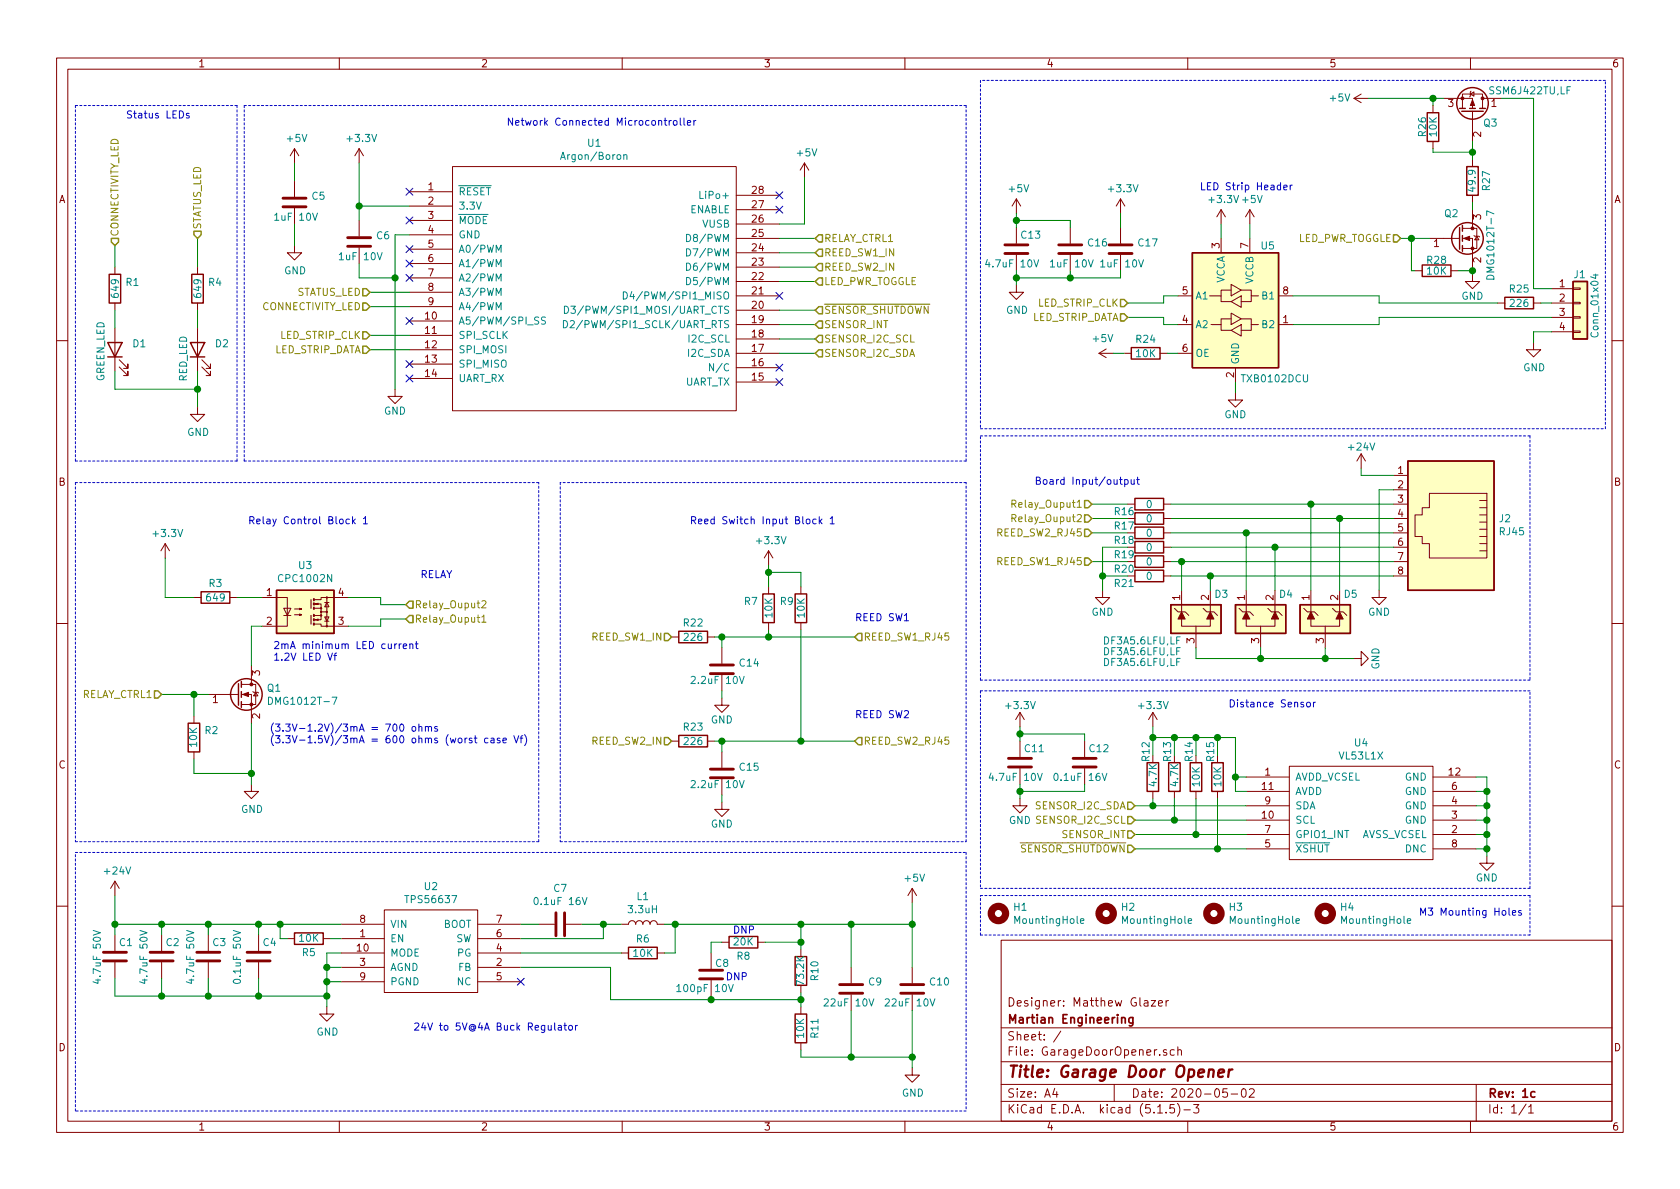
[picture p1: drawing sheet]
<svg xmlns="http://www.w3.org/2000/svg" width="297mm" height="210mm" viewBox="0 0 297 210" stroke-linecap="round" stroke-linejoin="round" font-family="sans-serif">
<g fill="none" stroke="#840000" stroke-width=".18">
<path d="M10 10.3h277v189.9h-277zM12 12.2h273v186.1h-273zM60 10.3v1.9M110 10.3v1.9M160 10.3v1.9M210 10.3v1.9M239.4 17.4h2.5M239.4 17.4l1.3 .8M240.7 16.6l-1.3 .8M253.4 18.7v1.2M255.3 17.4h5v1.8M258.6 19.2v-2.6h3.5v2.6"/>
<path d="M260 16.6l.6-.3v.7zM260 10.3v1.9M260.1 16.1l-.1 .2v.7l-.2 .1M260.3 19.7v5.3M262.1 17.4h3.3M52.1 26.3v2.5M52.1 32v2.8M52.1 36.8v2.8M52.1 26.3l-.8 1.3M52.1 26.3l.7 1.3M63.5 26.3l-.8 1.3M63.5 26.3v2.5"/>
<path d="M63.5 39v2.8M63.5 26.3l.8 1.3M72.4 33.9h7.6M72.4 36.4h7.6M72.4 39h7.6M80 29.5h50.2v43.1h-50.2zM130.2 39.6h7.6M130.2 37.1h7.6M130.2 34.5h7.6M142.2 28.8l-.7 1.3M142.2 28.8v2.6M142.2 28.8l.8 1.3"/>
<path d="M179.7 35.2v2.5M179.7 35.2l-.8 1.2M179.7 35.2l.8 1.2M198.1 35.2v2.5M198.1 35.2l-.7 1.2M198.1 35.2l.8 1.2M215.9 37.1v2.5M215.9 37.1l-.8 1.2M215.9 37.1l.8 1.2M221 37.1v2.5M221 37.1l-.8 1.2M221 37.1l.7 1.2"/>
<path d="M253.4 25v1.3M260.3 28.2v1.3M260.3 34.5v1.3M260.3 37.1v3.3M20.3 47.2v1.3M20.3 53.6v1.3M20.3 58v7.7M34.9 47.2v1.3M34.9 53.6v1.3M34.9 58v7.7M52.1 43.4v1.3h1.2l-1.2 1.3-1.3-1.3h1.3M63.5 43.8v2.8"/>
<path d="M72.4 56.8h7.6M72.4 59.3h7.6M72.4 41.5h7.6M72.4 44.1h7.6M72.4 46.6h7.6M72.4 49.1h7.6M72.4 51.7h7.6M72.4 54.2h7.6M130.2 57.4h7.6M130.2 52.3h7.6M130.2 42.2h7.6M130.2 59.9h7.6"/>
<path d="M130.2 54.9h7.6M130.2 49.8h7.6M130.2 47.2h7.6M130.2 44.7h7.6M179.7 50.4v1.3h1.3l-1.3 1.3-1.3-1.3h1.3M179.7 40.3v2.7M179.7 45.1v2.8M189.2 40.3v2.7M189.2 45.1v2.8M198.1 40.3v2.7M198.1 45.1v2.8M208.3 57.4h2.5"/>
<path d="M208.3 52.3h2.5M213.9 52.3h2v1h1.8M214.1 57.4h1.8v1h1.8M215.9 42.2v2.5M217.7 56.4h-1.8v1M217.7 51.3h-1.8v1M217.7 55.4l1.8 1-1.8 1zM217.7 50.3l1.8 1-1.8 1zM217.7 58.4l1.8-1v2zM217.7 53.3l1.8-1v2.1zM219.5 56.4h1.7v1h1.3M219.5 51.3h1.7v1h1.3"/>
<path d="M221 42.2v2.5M221.2 57.4v1h-1.7M221.2 52.3v1h-1.7M226.1 57.4h2.5M226.1 52.3h2.5M250.2 47.9h1.3M252.7 42.2h5.4M256.5 47.9h1.3M258.6 42.2h1.7v5M258.6 40.4h2.5v3.5h-2.5M260.3 48.5v1.3h1.3l-1.3 1.2-1.2-1.2h1.2M260.6 41.7l.1 .1h.8l.1 .1"/>
<path d="M261.1 41.8l.4 .6h-.8zM264.8 53.6h1.3M271.1 53.6h1.3M274.3 53.6h3.8M274.3 51h3.8M274.3 56.1h3.8M274.3 58.7h3.8M278.1 58.5h1.3v.3h-1.3zM278.1 56h1.3v.3h-1.3zM278.1 53.5h1.3v.2h-1.3zM278.1 50.9h1.3v.3h-1.3zM10 60.2h2"/>
<path d="M21.1 64.9l1.5 1.5v-.7v.7h-.8M21.1 63.6l1.5 1.5v-.7v.7h-.8M34.9 72v1.3h1.3l-1.3 1.2-1.2-1.2h1.2M35.7 64.9l1.5 1.5v-.7v.7h-.8M35.7 63.6l1.5 1.5v-.7v.7h-.8M69.8 68.8v1.3h1.3l-1.3 1.3-1.2-1.3h1.2M72.4 61.8h7.6M72.4 64.4h7.6M72.4 66.9h7.6M130.2 62.5h7.6M130.2 67.6h7.6M130.2 65h7.6"/>
<path d="M194.3 62.5h2.5M194.3 62.5l1.3 .7M195.6 61.7l-1.3 .8M198.8 62.5h1.2M205.1 62.5h1.3M208.3 62.5h2.5M218.4 69.5v1.2h1.3l-1.3 1.3-1.2-1.3h1.2M218.4 65v2.6M271.1 60.6v1.2h1.3l-1.3 1.3-1.2-1.3h1.2M285 60.2h2M29.2 96.1l-.8 1.3M29.2 96.1v2.6"/>
<path d="M29.2 96.1l.8 1.3M135.9 97.4v2.5M135.9 97.4l-.8 1.3M135.9 97.4l.8 1.3M199.4 89.1h1.3M205.7 89.1h1.3M205.7 91.7h1.3M205.7 94.2h1.3M205.7 96.8h1.3M205.7 99.3h1.3M240.7 80.3l-.8 1.2M240.7 80.3v2.5"/>
<path d="M240.7 80.3l.7 1.2M246.4 89.1h2.5M246.4 91.7h2.5M246.4 94.2h2.5M246.4 96.8h2.5M246.4 99.3h2.5M246.4 84.1h2.5M246.4 86.6h2.5M252.7 87.2h10.2v11.5h-10.2v-2.6h-1.2v-1.2h-1.3v-3.8h1.3v-1.3h1.2zM261.6 88.5h1.3M261.6 89.8h1.3M261.6 91.1h1.3"/>
<path d="M261.6 92.3h1.3M261.6 93.6h1.3M261.6 94.9h1.3M261.6 96.1h1.3M261.6 97.4h1.3M10 110.3h2M34.3 105.7h1.3M40.6 105.7h1.3M44.4 117.7v3.3M46.4 105.7h4.4v5h-4.4M50.2 107.6h1.2l-.6 1.2zM50.2 108.8h1.2"/>
<path d="M52.1 108.7h1.2l-.3 .1v-.2l.3 .1M52.1 107.7h1.2l-.3 .1v-.2l.3 .1M55.6 106.8h1.2v.8M55.6 110.4h1.2v.3h4.8M55.6 107.6h1.2v1.2h-1.2M55.8 109.6l.5-.1v.2zM55.8 106.8l.5-.1v.2zM56.8 108.8v.8h-1.2M56.8 108.2h1M57.4 109.1h.8l-.4 .7zM57.4 109.8h.8M57.4 106.5h.8"/>
<path d="M57.8 106.5l.4 .8h-.8zM57.8 105.7v5M61.6 105.7h-4.8v.3h-1.2M118.7 112.6h1.3M125.1 112.6h1.3M127.6 114.5v2.8M127.6 119.4v2.8M135.9 103.8v1.2M135.9 110.1v1.3M141.6 103.8v1.2M141.6 110.1v1.3M194.9 104.4v1.3h1.3l-1.3 1.2-1.2-1.2h1.2"/>
<path d="M205.7 101.8h1.3M207.6 107.6l.7 .6h1.2l.7 .6M208.9 109.5v1.2h5.1v-1.2M208.9 104.4v3.8M211.5 110.7v3.8M212.7 107.6l.7 .6h1.2l.7 .6M214 104.4v3.8M219.1 107.6l.6 .6h1.3l.6 .6M220.3 109.5v1.2h5.1v-1.2M220.3 104.4v3.8M222.9 110.7v3.8M224.2 107.6l.6 .6h1.3l.6 .6"/>
<path d="M225.4 104.4v3.8M230.5 107.6l.6 .6h1.3l.6 .6M231.8 109.5v1.2h5.1v-1.2M231.8 104.4v3.8M234.3 110.7v3.8M235.6 107.6l.6 .6h1.3l.6 .6M236.9 104.4v3.8M239.4 116.5h1.3v-1.3l1.2 1.3-1.2 1.2v-1.2M243.8 104.4v1.3h1.3l-1.3 1.2-1.2-1.2h1.2M246.4 101.8h2.5M285 110.3h2M34.3 126.6v1.3"/>
<path d="M34.3 133v1.2M36.8 122.8h5.4M42.7 122.8h1.7v5.1M42.7 121h2.5v3.6h-2.5M44.4 138.7v1.2h1.3l-1.3 1.3-1.2-1.3h1.2M44.7 122.3l.1 .1h.8l.1 .1M45.2 122.4l.4 .7h-.8zM118.7 131.1h1.3M125.1 131.1h1.3M127.6 123.4v1.3h1.3l-1.3 1.3-1.2-1.3h1.2M127.6 133v2.8M127.6 137.8v2.8"/>
<path d="M180.3 126v2.5M180.3 131.1v2.8M180.3 135.9v2.8M180.3 126l-.7 1.2M180.3 126l.8 1.2M191.8 131.1v2.8M191.8 135.9v2.8M203.8 126l-.7 1.2M203.8 126v2.5M203.8 139.9v1.3M203.8 126l.8 1.2M207.6 139.9v1.3"/>
<path d="M211.5 139.9v1.3M215.3 139.9v1.3M220.3 137.4h7.7M220.3 139.9h7.7M228 135.5h25.4v16.5h-25.4zM253.4 137.4h7.6M253.4 139.9h7.6M20.3 155.8l-.7 1.3M20.3 155.8v2.6M20.3 155.8l.8 1.3M127.6 141.9v1.2h1.3l-1.3 1.3-1.2-1.3h1.2M161.3 157.1l-.8 1.3"/>
<path d="M161.3 157.1v2.5M161.3 157.1l.8 1.3M180.3 141.2v1.3h1.3l-1.3 1.3-1.2-1.3h1.2M220.3 145h7.7M220.3 147.6h7.7M220.3 142.5h7.7M220.3 150.1h7.7M253.4 145h7.6M253.4 147.6h7.6M253.4 142.5h7.6M253.4 150.1h7.6M262.9 151.4v1.2h1.3l-1.3 1.3-1.3-1.3h1.3"/>
<path d="M10 160.2h2M20.3 165.3v2.8M20.3 170.2v2.8M28.6 165.3v2.8M28.6 170.2v2.8M36.8 165.3v2.8M36.8 170.2v2.8M45.7 165.3v2.8M45.7 170.2v2.8M50.8 166h1.3M57.1 166h1.3M57.8 178v1.3h1.3l-1.3 1.3-1.3-1.3h1.3"/>
<path d="M60.3 163.4h7.6M60.3 166h7.6M60.3 168.5h7.6M60.3 171.1h7.6M60.3 173.6h7.6M67.9 160.9h16.6v14.6h-16.6zM84.5 163.4h7.6M84.5 166h7.6M84.5 168.5h7.6M84.5 171.1h7.6M84.5 173.6h7.6M95.2 163.4h2.8"/>
<path d="M100.1 163.4h2.8M109.9 163.4h1.2a.63 .63 0 0 1 .7-.6 .63 .63 0 0 1 .6 .6 .63 .63 0 0 1 .6-.6 .63 .63 0 0 1 .7 .6 .63 .63 0 0 1 .6-.6 .63 .63 0 0 1 .6 .6 .63 .63 0 0 1 .7-.6 .63 .63 0 0 1 .6 .6h1.3M109.9 168.5h1.2M116.2 168.5h1.3M125.7 168.5v2.8M125.7 173.3v2.8M127.6 166.6h1.3M134 166.6h1.3M141.6 167.9v1.3M141.6 174.2v1.3M141.6 178v1.3M150.5 171.1v2.8"/>
<path d="M150.5 175.9v2.8M161.3 171.1v2.8M161.3 175.9v2.8M177 166.3h108v32h-108zM202.3 177h.6l.1 .9M203 177.3l-.5 .1a.29 .29 0 0 0-.3 .2 .29 .29 0 0 0 .3 .3l.5-.1M203.6 176.9h.7l-.7 1h.7M204.8 177.4l.7-.1v-.3l-.4-.1-.3 .2 .1 .7h.6M206.2 176.9v1M206.6 176.9l-.4 .3M285 160.2h2M60 198.3v1.9"/>
<path d="M110 198.3v1.9M141.6 184.4v1.3M160 198.3v1.9M161.3 188.8v1.3h1.3l-1.3 1.3-1.3-1.3h1.3M177 194.8h108M177 191.8h108M177 187.8h108M177 181.8h108M186.5 192.5l-.4 1h1M186.8 193v1M187.6 182.3l-1.3 2M197 191.8v3"/>
<path d="M204.7 196.8h.8M206.2 196.7v.1M206.2 185.7l-.3-.1-.2 .2 .1 .2 .4 .2v.3h-.5M207.6 195.3h-.7l-.1 .7 .2-.1 .5 .1 .2 .2-.1 .5-.2 .1-.6-.1M207.6 185.7l-.4-.1-.3 .3 .1 .6 .2 .1 .4-.1M208.2 195.1a1.71 1.71 0 0 1 0 2.3M208.3 185.7l.2-.1 .3 .1 .1 .9M208.3 185.1v1.5M209.3 196.3h1.2M210 198.3v1.9M211 195.3h1l-.5 .6 .4 .1v.7l-.2 .1-.7-.1M217 192.5h-.7l-.1 .7 .2-.1 .5 .1 .1 .2v.5l-.2 .1-.6-.1"/>
<path d="M217.7 193.5h1.1M219.6 192.7l.4-.2a.94 .94 0 0 1 0 1.5 .82 .82 0 0 1-.4-1.3zM220.9 192.7l.2-.2h.4l.2 .2 .1 .3-1 1h1M260 198.3v1.9M261 191.8v6.5M269.8 195.2l-1.2 2M270.3 195.8l.4-.5v1.5M270.3 196.8h.8"/>
<circle cx="56.8" cy="107.6" r=".13"/>
<circle cx="56.8" cy="108.8" r=".13"/>
<circle cx="56.8" cy="108.2" r=".13"/>
<circle cx="57.8" cy="108.2" r=".13"/>
<circle cx="57.8" cy="110.7" r=".13"/>
<circle cx="57.8" cy="105.7" r=".13"/>
</g>
<path d="M200.3 179.9v1.2l-.3 .3h-.3M198.3 180.1l.1-.1a.37 .37 0 0 1 .6 .1v.8M200.3 180l-.4-.1-.3 .3 .1 .6 .2 .1 .4-.1M271.4 193.1l-.4-.1-.3 .3v.6l.3 .1 .4-.1" fill="none" stroke="#840000" stroke-width=".3"/>
<path d="M213.8 189.3a.5 .5 0 0 1 .8 .1l-.1 1M215.4 189.8l1-.2v-.4l-.6-.1-.3 .3-.1 .9 .2 .1 .6-.1M217.3 189.1l-.2 1.3M217.9 189.1a.55 .55 0 0 0-.6 .4" fill="none" stroke="#840000" stroke-width=".41"/>
<g fill="none" stroke="#840000" stroke-width=".51">
<path d="M50 36.6h4.1M50 35h4.1M61.5 43.6h4M61.5 42h4M177.7 44.8h4M177.7 43.3h4M187.2 44.8h4.1M187.2 43.3h4.1M196.1 44.8h4.1M196.1 43.3h4.1M125.6 119.1h4.1M125.6 117.6h4.1"/>
<path d="M125.6 137.5h4.1M125.6 136h4.1M178.3 135.6h4.1M178.3 134.1h4.1M189.7 135.6h4.1M189.7 134.1h4.1M18.3 169.9h4.1M18.3 168.4h4.1M26.5 169.9h4.1M26.5 168.4h4.1M34.8 169.9h4.1M34.8 168.4h4.1"/>
<path d="M43.7 169.9h4.1M43.7 168.4h4.1M98.3 161.4v4.1M99.8 161.4v4.1M123.7 171.6h4.1M123.7 173.1h4.1M148.5 174.1h4M148.5 175.6h4M159.3 174.1h4M159.3 175.6h4"/>
</g>
<g fill="none" stroke="#008484" stroke-width=".18">
<path d="M110.3 27.5l.2-.1h.3v.8M110.3 27.4v.8M123.7 33.8v1.3h.7M264.1 37.8l-1.2-.5v.8M87.7 44.6v-1.2l.5 .9 .4-.9v1.2M87.7 47.2v-1.3l.5 .9 .4-.9v1.3M87.7 49.7v-1.3l.5 .9 .4-.9v1.3M87.7 52.2v-1.2l.5 .9 .4-.9v1.2M87.7 54.8v-1.3l.5 .9 .4-.9v1.3M95.2 56.1h-.4l-.2 .1v.3l.5 .3 .1 .3-.2 .2h-.5M96.4 56.1h-.4l-.2 .1v.4l.5 .2 .1 .3-.2 .2h-.5M99.6 56.7a.64 .64 0 0 1 .8 .6 .64 .64 0 0 1-.8 .7z"/>
<path d="M99.8 54.1a.64 .64 0 0 1 .7 .7 .64 .64 0 0 1-.7 .6zM100.8 56.8l.5-.1 .2 .3v.2l-.7 .8h.7M100.9 54.1h.8l-.4 .5 .4 .2-.1 .6h-.5l-.2-.1M110.2 51.6a.64 .64 0 0 1 .7 .6 .64 .64 0 0 1-.7 .7zM111.7 51.6l-.3 .8h.8M121.4 49.1a.64 .64 0 0 1 .7 .6 .64 .64 0 0 1-.7 .6zM121.4 46.5a.64 .64 0 0 1 .7 .7 .64 .64 0 0 1-.7 .6zM121.4 44a.64 .64 0 0 1 .7 .6 .64 .64 0 0 1-.7 .7zM121.4 41.4a.64 .64 0 0 1 .7 .7 .64 .64 0 0 1-.7 .6zM182.8 45.9l.4 1.3 .4-1.3M263 48.8a.67 .67 0 0 1 .8-.1 .67 .67 0 0 1 .3 .7h-1.2zM281.7 48.6h.8"/>
<path d="M282.1 48.5v.7l-.9-.3M126.2 64.3v1.3l-.7-1.3v1.3M122.2 119.7l.5-.1 .2 .1v.3v.2l-.8 .7h.8M130.7 119.6l.5 1.3 .4-1.3M47.5 123.3a.64 .64 0 0 1 .7 .6 .64 .64 0 0 1-.7 .7zM58.7 123.3h.9l-.6 1.3M122.2 138.1l.5-.1 .2 .1v.3v.2l-.8 .7h.8M130.7 138l.5 1.3 .4-1.3M183.4 136.7l.5 1.3 .4-1.3M194.9 136.7l.4 1.3 .4-1.3M102.9 158.7l.5 1.3 .4-1.3M16.5 164.5l1.3 .4-1.3 .5"/>
<path d="M24.7 164.5l1.3 .4-1.3 .5M33 164.5l1.3 .4-1.3 .5M41.2 164.5l1.3 .4-1.3 .5M119.7 174.4l.3-.3v1.3M119.7 175.4h.7M128.8 174.1l.4 1.3 .4-1.3M153.6 176.6l.5 1.3 .4-1.3M164.4 176.6l.5 1.3 .4-1.3M191 162.9l.6-.1v-.3h-.4l-.2 .1 .1 .6h.5M210.1 162.9l.6-.1-.1-.3h-.3l-.2 .1 .1 .6h.4M229.1 162.9l.6-.1v-.3h-.4l-.2 .1 .1 .6h.5M248.8 162.9l.6-.1v-.3h-.4l-.2 .1 .1 .6h.5"/>
</g>
<g fill="#ffffc2" stroke="#ffffc2" stroke-width=".18">
<path d="M210.8 44.7h15.3v20.3h-15.3z"/>
<path d="M278.1 49.8h2.6v10.1h-2.6z"/>
<path d="M48.9 104.4h10.2v7.6h-10.2z"/>
<path d="M248.9 81.5h15.3v22.9h-15.3z"/>
<path d="M229.9 106.9h8.9v5.1h-8.9z"/>
<path d="M218.4 106.9h8.9v5.1h-8.9z"/>
<path d="M207 106.9h8.9v5.1h-8.9z"/>
</g>
<g fill="none" stroke="#840000" stroke-width=".25">
<path d="M252.3 19.9h2.1v5.1h-2.1zM258.1 19.2h1M258.4 19.7h3.9M259.8 19.2h1.1M261.6 19.2h1M258.6 39.9v1M259.3 29.5h2.1v5h-2.1zM19.3 48.5h2v5.1h-2zM33.9 48.5h2v5.1h-2zM210.8 44.7h15.3v20.3h-15.3zM251.5 46.9h5v2h-5zM258.1 40.3v3.8"/>
<path d="M258.6 41.7v1M258.6 43.4v1M266.1 52.6h5v2h-5zM278.1 49.8h2.6v10.1h-2.6zM19 60.6h2.6l-1.3 2.5zM19 63.1h2.6M33.7 60.6h2.5l-1.3 2.5zM33.7 63.1h2.5M200 61.5h5.1v2h-5.1zM200.7 88.1h5v2.1h-5zM200.7 90.7h5v2h-5zM200.7 93.2h5v2h-5z"/>
<path d="M200.7 95.8h5v2h-5zM200.7 98.3h5v2h-5zM248.9 81.5h15.3v22.9h-15.3zM35.6 104.6h5v2.1h-5zM48.9 104.4h10.2v7.6h-10.2zM120 111.6h5.1v2.1h-5.1zM134.9 105h2v5.1h-2zM140.6 105h2v5.1h-2zM200.7 100.8h5v2.1h-5zM207 106.9h8.9v5.1h-8.9zM218.4 106.9h8.9v5.1h-8.9zM229.9 106.9h8.9v5.1h-8.9z"/>
<path d="M33.3 127.9h2v5.1h-2zM42.2 120.9v3.8M42.7 120.5v1M42.7 122.3v1M42.7 124.1v1M120 130h5.1v2.1h-5.1zM202.8 134.9h2.1v5h-2.1zM206.6 134.9h2.1v5h-2.1zM210.4 134.9h2.1v5h-2.1zM214.2 134.9h2.1v5h-2.1zM52.1 165h5v2h-5zM111.1 167.5h5.1v2h-5.1z"/>
<path d="M128.9 165.6h5.1v2h-5.1zM140.6 169.2h2v5h-2zM140.6 179.3h2v5.1h-2z"/>
<circle cx="260.3" cy="18.3" r="2.79"/>
<circle cx="259.5" cy="42.2" r="2.79"/>
<circle cx="43.6" cy="122.8" r="2.79"/>
</g>
<g fill="#840000" stroke="#840000" stroke-width=".18">
<path d="M260.3 17.6l.4 1.1h-.7z"/>
<path d="M258.8 42.2l1-.4v.7z"/>
<path d="M42.9 122.8l1-.4v.8z"/>
<path d="M231.8 108.2l.6 1.3h-1.3z"/>
<path d="M236.9 108.2l.6 1.3h-1.3z"/>
<path d="M220.3 108.2l.7 1.3h-1.3z"/>
<path d="M225.4 108.2l.7 1.3h-1.3z"/>
<path d="M208.9 108.2l.6 1.3h-1.2z"/>
<path d="M214 108.2l.6 1.3h-1.2z"/>
<circle cx="258.6" cy="17.4" r=".25"/>
<circle cx="262.1" cy="17.4" r=".25"/>
<circle cx="260.3" cy="43.9" r=".25"/>
<circle cx="260.3" cy="40.4" r=".25"/>
<circle cx="44.4" cy="124.6" r=".25"/>
<circle cx="44.4" cy="121" r=".25"/>
</g>
<path d="M55 106v1.6M55 108.8v1.6" fill="none" stroke="#840000" stroke-width=".2"/>
<path d="M55.5 110.2v.3M55.5 109.5v.2M55.5 107.4v.3M55.5 106.7v.2M55.5 105.9v.3M55.5 108.7v.3" fill="none" stroke="#840000" stroke-width=".36"/>
<g fill="none" stroke="#840000" stroke-width="1.3">
<circle cx="176.5" cy="161.5" r="1.27"/>
<circle cx="195.6" cy="161.5" r="1.27"/>
<circle cx="214.6" cy="161.5" r="1.27"/>
<circle cx="234.3" cy="161.5" r="1.27"/>
</g>
<g fill="none" stroke="#0000c2" stroke-width=".18" stroke-dasharray=".4 .4">
<path d="M13.3 18.7h28.6M41.9 18.7v62.8M43.2 18.7v62.8M170.8 18.7h-127.6M173.4 14.2v61.6M283.8 14.2h-110.4M173.4 75.8h110.4M173.4 77.1h97.1M270.5 77.1v43.2M283.8 75.8v-61.6M13.3 81.5v-62.8M13.3 85.3v63.5"/>
<path d="M41.9 81.5h-28.6M43.2 81.5h127.6M95.2 85.3h-81.9M99.1 85.3v63.5M170.8 81.5v-62.8M170.8 85.3h-71.7M173.4 122.2v34.9M173.4 120.3v-43.2M270.5 122.2h-97.1M270.5 120.3h-97.1M13.3 150.7h157.5M13.3 148.8h81.9"/>
<path d="M95.2 148.8v-63.5M99.1 148.8h71.7M170.8 148.8v-63.5M170.8 150.7v45.8M173.4 157.1h97.1M173.4 158.4h97.1M270.5 157.1v-34.9M270.5 158.4v6.9M173.4 165.3v-6.9M270.5 165.3h-97.1M13.3 196.5v-45.8M170.8 196.5h-157.5"/>
</g>
<g fill="none" stroke="#008400" stroke-width=".18">
<path d="M241.9 17.4h13.4M253.4 17.4v1.3M265.4 17.4h5.7v33.6h3.2M52.1 28.8v3.2M52.1 39.6v3.8M63.5 28.8v10.2M63.5 36.4h8.9M142.2 31.4v8.2h-4.4M179.7 37.7v2.6M179.7 39h9.5v1.3M198.1 37.7v2.6M215.9 39.6v2.6"/>
<path d="M221 39.6v2.6M253.4 26.3v.6h6.9M260.3 25v3.2M260.3 35.8v1.3M20.3 43.4v3.8M20.3 54.9v3.1M34.9 42.2v5M34.9 54.9v3.1M63.5 46.6v2.5h6.3M65.4 59.3h7M65.4 54.2h7M65.4 51.7h7"/>
<path d="M72.4 41.5h-2.6v27.3M137.8 59.9h6.3M137.8 57.4h6.3M137.8 54.9h6.3M137.8 42.2h6.3M137.8 49.8h6.3M137.8 47.2h6.3M137.8 44.7h6.3M179.7 47.9v2.5M189.2 47.9v1.2M198.1 47.9v1.2h-18.4M199.4 56.1h6.3v1.3h2.6"/>
<path d="M208.3 52.3h-2.6v1.3h-6.3M228.6 52.3h15.2v1.3h21M247.6 42.2h5.1M249.6 42.2v5.7h.6M257.8 47.9h2.5M260.3 47.2v1.3M272.4 53.6h1.9M274.3 56.1h-30.5v1.3h-15.2M274.3 58.7h-3.2v1.9M20.3 65.7v3.1h14.6M34.9 65.7v6.3M65.4 61.8h7"/>
<path d="M137.8 62.5h6.3M196.8 62.5h2M206.4 62.5h1.9M218.4 67.6v1.9M29.2 98.7v7h5.1M135.9 99.9v3.9M193 91.7h6.4M193 89.1h6.4M193 99.3h6.4M193 94.2h6.4M199.4 96.8h-4.5v7.6M207 91.7h39.4"/>
<path d="M207 89.1h39.4M207 96.8h39.4M207 99.3h39.4M207 94.2h39.4M208.9 99.3v5.1M220.3 94.2v10.2M225.4 96.8v7.6M231.8 89.1v15.3M236.9 91.7v12.7M240.7 82.8v1.3h5.7M246.4 86.6h-2.6v17.8M41.9 105.7h4.5"/>
<path d="M46.4 110.7h-2v7M61.6 105.7h5.7v1.2h4.5M71.8 109.5h-4.5v1.2h-5.7M126.4 112.6h24.7M127.6 112.6v1.9M135.9 101.2h5.7v2.6M135.9 111.4v1.2M141.6 111.4v19.7M194.9 101.8h4.5M207 101.8h39.4M211.5 114.5v2h27.9M214 101.8v2.6"/>
<path d="M222.9 114.5v2M234.3 114.5v2M28.6 122.8h8.2M34.3 134.2v2.6h10.1M34.3 122.8v3.8M44.4 127.9v10.8M126.4 131.1h24.7M127.6 122.2v1.2M127.6 131.1v1.9M180.3 128.5v2.6M180.3 138.7v2.5M180.3 129.8h11.5v1.3"/>
<path d="M191.8 138.7v1.2h-11.5M203.8 130.4h14.6v9.5h1.9M203.8 128.5v5.1M207.6 130.4v3.2M211.5 130.4v3.2M215.3 130.4v3.2M218.4 137.4h1.9M261 137.4h1.9v14M261 139.9h1.9M20.3 158.4v6.9M127.6 140.6v1.3M161.3 159.6v11.5"/>
<path d="M200.7 150.1h19.6M200.7 145h19.6M200.7 142.5h19.6M200.7 147.6h19.6M203.8 141.2v1.3M207.6 141.2v3.8M211.5 141.2v6.4M215.3 141.2v8.9M261 150.1h1.9M261 145h1.9M261 142.5h1.9M261 147.6h1.9"/>
<path d="M20.3 163.4h40M20.3 173v3.1h37.5M28.6 163.4v1.9M28.6 173v3.1M36.8 163.4v1.9M36.8 173v3.1M45.7 163.4v1.9M45.7 173v3.1M49.5 163.4v2.6h1.3M57.8 171.1h2.5M57.8 173.6h2.5M58.4 166h1.9"/>
<path d="M60.3 168.5h-2.5v9.5M92.1 163.4h3.1M92.1 171.1h15.8v5.7h33.7M92.1 168.5h17.8M102.9 163.4h7M106.7 163.4v2.6h-14.6M117.5 163.4h43.8M119.4 163.4v5.1h-1.9M125.7 176.1v.7M127.6 166.6h-1.9v1.9M135.3 166.6h6.3M141.6 163.4v4.5"/>
<path d="M141.6 175.5v2.5M150.5 163.4v7.7M150.5 178.7v8.2M161.3 178.7v10.1M141.6 185.7v1.2h19.7"/>
</g>
<g fill="none" stroke="#848400" stroke-width=".25">
<path d="M19.7 42.2h1.3v.6l-.7 .6-.6-.6zM34.3 40.9h1.3v.6l-.7 .7-.6-.7zM64.1 58.7h.7l.6 .6-.6 .6h-.7zM64.1 53.6h.7l.6 .6-.6 .7h-.7zM64.1 51h.7l.6 .7-.6 .6h-.7zM144.8 41.5h.6v1.3h-.6l-.7-.6zM144.8 49.1h.6v1.3h-.6l-.7-.6zM144.8 54.2h.6v1.3h-.6l-.7-.6zM144.8 56.8h.6v1.2h-.6l-.7-.6zM144.8 46.6h.6v1.3h-.6l-.7-.7zM144.8 59.3h.6v1.3h-.6l-.7-.7zM144.8 44.1h.6v1.2h-.6l-.7-.6z"/>
<path d="M198.1 55.5h.7l.6 .6-.6 .7h-.7zM198.1 53h.7l.6 .6-.6 .6h-.7zM246.4 41.5h.6l.6 .7-.6 .6h-.6zM64.1 61.2h.7l.6 .6-.6 .7h-.7zM144.8 61.8h.6v1.3h-.6l-.7-.6zM191.8 88.5h.6l.6 .6-.6 .7h-.6zM191.8 93.6h.6l.6 .6-.6 .7h-.6zM191.8 91.1h.6l.6 .6-.6 .6h-.6zM191.8 98.7h.6l.6 .6-.6 .6h-.6zM72.4 106.3h.6v1.3h-.6l-.6-.7zM72.4 108.8h.6v1.3h-.6l-.6-.6zM117.5 112h.6l.6 .6-.6 .7h-.6z"/>
<path d="M151.8 112h.6v1.3h-.6l-.7-.7zM27.3 122.2h.6l.7 .6-.7 .6h-.6zM117.5 130.4h.6l.6 .7-.6 .6h-.6zM151.8 130.4h.6v1.3h-.6l-.7-.6zM199.4 144.4h.6l.7 .6-.7 .7h-.6zM199.4 141.9h.6l.7 .6-.7 .6h-.6zM199.4 146.9h.6l.7 .7-.7 .6h-.6zM199.4 149.5h.6l.7 .6-.7 .6h-.6z"/>
</g>
<path d="M178.9 89.1l.7-.1v-.4l-.2-.2h-.5v1.3M178.9 91.6l.7-.1v-.4l-.2-.1h-.5v1.2M85.2 106.3l.5-.1 .2 .4-.8 .9h.8M85.2 109.1l.3-.3v1.2M85.2 110h.7" fill="none" stroke="#848400" stroke-width=".18"/>
<g fill="none" stroke="#0000c2" stroke-width=".18">
<path d="M33.4 20.1l-.3-.1-.2 .2 .1 .2 .4 .1v.3h-.5M117.4 21.3h.5M117.6 20.9v1.1l.3 .1M118.3 21.3v.8M118.7 21.3l-.4 .2M119.1 21.4l.2-.1 .4 .1v.5l-.1 .2h-.3l-.2-.1zM120.3 20.9v1.1l.1 .1M120.9 20.9v1.1l.2 .1M121.5 21.7l.6-.1v-.2l-.4-.1-.2 .2 .1 .6h.5M122.7 21.3v.8M123 21.3l-.3 .2M227 33.1l.6-.1-.1-.2-.3-.1-.2 .2v.6h.5"/>
<path d="M228.1 32.7v.9M228.5 32.7l-.4 .3M61.8 91.8h-.4l-.2 .2 .1 .6h.5M62.3 91.4v1.2M62.4 92.1l.4 .5M62.8 91.8l-.5 .5M64.3 91.7l.3-.3v1.2M64.3 92.6h.7M142.7 91.8h.3l.2 .2v.4l-.2 .2h-.3l-.2-.2zM144.3 91.8h-.4l-.2 .2 .1 .6h.5M144.9 91.4v1.2M145 92.1l.3 .5"/>
<path d="M145.3 91.8l-.4 .5M146.8 91.7l.3-.3v1.2M146.8 92.6h.7M197.9 84.8h.5M198.1 84.4v1.1l.3 .1M198.9 84.9l.3-.1 .3 .2-.2 .6h-.4M198.9 84.8v1.3M200 84.8l.1 .8h.3l.1-.1M200.5 84.8v.8M201 84.8h.4M201.1 84.4v1.1l.3 .1M57.9 115.5l.5 1.3 .4-1.3"/>
<path d="M59 115.9h.5M59.5 115.5l-.3 .2v1.1M70.2 113.9l-.4 .2M70.6 113.9v.8M70.9 113.9h-.2l-.1 .2M71.3 114.3l.6-.1v-.3h-.4l-.2 .1 .1 .6h.5M72.5 114l.1-.1h.3l.1 .8M72.5 113.9v.8M73.4 113.9h.5M73.6 113.4v1.1l.3 .2M70.8 128.2l.2-.2a.67 .67 0 0 1 .4 .7 .67 .67 0 0 1-.4 .6l-.3-.5zM72.9 128.6l.2-.1 .4 .1v.5l-.1 .2h-.3l-.2-.1z"/>
<path d="M74.1 128.6l.1-.1h.3l.1 .8M74.1 128v1.3M75.2 128.6l.2-.1h.3v.8M75.2 128.5v.8M75.7 128.6l.2-.1h.3l.1 .8M77.3 128.5h-.3l-.2 .1 .1 .2 .4 .2v.3h-.5M83.4 130.6l-.3-.1-.1 .2v.2l.4 .1v.3h-.4M83.8 130.5h.5M84 130.1v1.1l.3 .2M86.3 130.6l-.4-.1-.2 .3 .1 .5h.5M86.8 130.6h.5l.1 .8M87.4 130.8l-.5 .1-.1 .2v.2h.6"/>
<path d="M88.4 130.6l-.3-.1-.2 .2 .1 .2 .4 .1v.3h-.5M88.9 130.9l.6-.1v-.2l-.4-.1-.2 .2 .1 .6h.5M90.9 130.1l.4 1.3 .4-1.3M91.9 130.5h.5M92.4 130.1l-.3 .2v1.1M92.7 129.9a1.4 1.4 0 0 1 0 1.9M231.1 124.2h.3l.3 .2-.1 .6h-.3l-.3-.2zM232.2 124.2v.8M232.6 124.2l-.4 .2M266.8 160.6v1.1l.2 .1M267.4 161.4l.6-.1-.1-.2-.3-.1-.2 .2 .1 .6h.4M269 161.1l-.3-.1-.2 .2 .1 .2 .4 .1v.3h-.5"/>
<path d="M98.1 180.9v1.1l.1 .2M98.7 181.4h.5l.1 .8M99.3 181.6l-.4 .1-.2 .2v.2h.6M99.7 181.3h.5M99.9 180.9v1.1l.3 .2M100.7 181.4l.3-.1 .2 .3-.1 .5-.3 .1-.3-.3zM101.8 181.3v.9M102.1 181.3l-.3 .3"/>
</g>
<g fill="#008400" stroke="#008400" stroke-width=".25">
<circle cx="203.8" cy="130.4" r=".51"/>
<circle cx="127.6" cy="131.1" r=".51"/>
<circle cx="218.4" cy="137.4" r=".51"/>
<circle cx="231.8" cy="89.1" r=".51"/>
<circle cx="262.9" cy="139.9" r=".51"/>
<circle cx="141.6" cy="176.8" r=".51"/>
<circle cx="49.5" cy="163.4" r=".51"/>
<circle cx="262.9" cy="142.5" r=".51"/>
<circle cx="161.3" cy="186.9" r=".51"/>
<circle cx="57.8" cy="171.1" r=".51"/>
<circle cx="260.3" cy="47.9" r=".51"/>
<circle cx="236.9" cy="91.7" r=".51"/>
<circle cx="249.6" cy="42.2" r=".51"/>
<circle cx="34.9" cy="68.8" r=".51"/>
<circle cx="161.3" cy="163.4" r=".51"/>
<circle cx="141.6" cy="166.6" r=".51"/>
<circle cx="225.4" cy="96.8" r=".51"/>
<circle cx="119.4" cy="163.4" r=".51"/>
<circle cx="220.3" cy="94.2" r=".51"/>
<circle cx="207.6" cy="130.4" r=".51"/>
<circle cx="207.6" cy="145" r=".51"/>
<circle cx="222.9" cy="116.5" r=".51"/>
<circle cx="203.8" cy="142.5" r=".51"/>
<circle cx="69.9" cy="49.1" r=".51"/>
<circle cx="141.6" cy="163.4" r=".51"/>
<circle cx="234.3" cy="116.5" r=".51"/>
<circle cx="208.9" cy="99.3" r=".51"/>
<circle cx="63.5" cy="36.4" r=".51"/>
<circle cx="106.7" cy="163.4" r=".51"/>
<circle cx="214" cy="101.8" r=".51"/>
<circle cx="125.7" cy="176.8" r=".51"/>
<circle cx="28.6" cy="176.1" r=".51"/>
<circle cx="36.8" cy="163.4" r=".51"/>
<circle cx="211.5" cy="130.4" r=".51"/>
<circle cx="28.6" cy="163.4" r=".51"/>
<circle cx="194.9" cy="101.8" r=".51"/>
<circle cx="150.5" cy="186.9" r=".51"/>
<circle cx="180.3" cy="129.8" r=".51"/>
<circle cx="20.3" cy="163.4" r=".51"/>
<circle cx="57.8" cy="176.1" r=".51"/>
<circle cx="189.2" cy="49.1" r=".51"/>
<circle cx="211.5" cy="147.6" r=".51"/>
<circle cx="262.9" cy="150.1" r=".51"/>
<circle cx="44.5" cy="136.8" r=".51"/>
<circle cx="179.7" cy="49.1" r=".51"/>
<circle cx="215.3" cy="130.4" r=".51"/>
<circle cx="36.8" cy="176.1" r=".51"/>
<circle cx="179.7" cy="39" r=".51"/>
<circle cx="34.3" cy="122.8" r=".51"/>
<circle cx="127.6" cy="112.6" r=".51"/>
<circle cx="45.7" cy="176.1" r=".51"/>
<circle cx="215.3" cy="150.1" r=".51"/>
<circle cx="150.5" cy="163.4" r=".51"/>
<circle cx="260.3" cy="26.9" r=".51"/>
<circle cx="262.9" cy="145" r=".51"/>
<circle cx="253.4" cy="17.4" r=".51"/>
<circle cx="262.9" cy="147.6" r=".51"/>
<circle cx="57.8" cy="173.6" r=".51"/>
<circle cx="135.9" cy="101.2" r=".51"/>
<circle cx="180.3" cy="139.9" r=".51"/>
<circle cx="45.7" cy="163.4" r=".51"/>
<circle cx="141.6" cy="131.1" r=".51"/>
<circle cx="135.9" cy="112.6" r=".51"/>
</g>
<g fill="none" stroke="#000084" stroke-width=".18">
<path d="M71.8 33.3l1.2 1.2M71.8 38.4l1.2 1.2M73 33.3l-1.2 1.2M73 38.4l-1.2 1.2M137.2 36.5l1.2 1.2M137.2 33.9l1.2 1.2M138.4 36.5l-1.2 1.2M138.4 33.9l-1.2 1.2M71.8 48.5l1.2 1.3M71.8 46l1.2 1.2M71.8 43.5l1.2 1.2M71.8 56.2l1.2 1.2"/>
<path d="M73 48.5l-1.2 1.3M73 46l-1.2 1.2M73 43.5l-1.2 1.2M73 56.2l-1.2 1.2M137.2 51.7l1.2 1.2M138.4 51.7l-1.2 1.2M71.8 63.8l1.2 1.2M71.8 66.3l1.2 1.2M73 63.8l-1.2 1.2M73 66.3l-1.2 1.2M137.2 66.9l1.2 1.3M137.2 64.4l1.2 1.2"/>
<path d="M138.4 66.9l-1.2 1.3M138.4 64.4l-1.2 1.2M91.5 173l1.2 1.2M92.7 173l-1.2 1.2"/>
</g>
<text font-size="2.8" fill="#840000" x="178" y="190.5">Title: Garage Door Opener</text>
<g font-size="2.1" fill="#840000">
<text x="178" y="178">Designer: Matthew Glazer</text>
<text x="178" y="184">Sheet: /</text>
<text x="178" y="181">Martian Engineering</text>
<text x="178" y="186.7">File: GarageDoorOpener.sch</text>
<text x="178" y="196.9">KiCad E.D.A. kicad (5.1.5)-3</text>
<text x="178" y="194.1">Size: A4</text>
<text x="200" y="194.1">Date: 2020-05-02</text>
<text x="263" y="194.1">Rev: 1c</text>
<text x="263" y="196.9">Id: 1/1</text>
</g>
<g font-size="1.8" fill="#840000">
<text x="35" y="11.9">1</text>
<text x="85" y="11.9">2</text>
<text x="135" y="11.9">3</text>
<text x="185" y="11.9">4</text>
<text x="235" y="11.9">5</text>
<text x="285" y="11.9">6</text>
<text x="256.1" y="18.9">3</text>
<text x="263.7" y="18.9">1</text>
<text x="261.9" y="24.2" transform="rotate(-90 261.9 24.2)">2</text>
<text x="10.4" y="35.9">A</text>
<text x="75.7" y="33.6">1</text>
<text x="133" y="34.3">28</text>
<text x="285.4" y="35.9">A</text>
<text x="75.7" y="36.2">2</text>
<text x="75.7" y="38.7">3</text>
<text x="75.7" y="41.3">4</text>
<text x="133" y="41.9">25</text>
<text x="133" y="39.4">26</text>
<text x="133" y="36.8">27</text>
<text x="261.9" y="38.8" transform="rotate(-90 261.9 38.8)">3</text>
<text x="75.7" y="43.8">5</text>
<text x="75.7" y="46.3">6</text>
<text x="133" y="47">23</text>
<text x="133" y="44.4">24</text>
<text x="215.6" y="43.9" transform="rotate(-90 215.6 43.9)">3</text>
<text x="220.7" y="43.9" transform="rotate(-90 220.7 43.9)">7</text>
<text x="253.5" y="43.7">1</text>
<text x="261.9" y="46.5" transform="rotate(-90 261.9 46.5)">2</text>
<text x="75.7" y="48.9">7</text>
<text x="75.7" y="51.4">8</text>
<text x="75.7" y="54">9</text>
<text x="133" y="52.1">21</text>
<text x="133" y="49.5">22</text>
<text x="209.1" y="52.1">5</text>
<text x="226.8" y="52.1">8</text>
<text x="275.7" y="50.8">1</text>
<text x="275.7" y="53.3">2</text>
<text x="75.2" y="56.5">10</text>
<text x="75.2" y="59">11</text>
<text x="133" y="59.7">18</text>
<text x="133" y="57.1">19</text>
<text x="133" y="54.6">20</text>
<text x="209.1" y="57.1">4</text>
<text x="226.8" y="57.1">1</text>
<text x="275.7" y="55.9">3</text>
<text x="275.7" y="58.4">4</text>
<text x="75.2" y="61.6">12</text>
<text x="75.2" y="64.1">13</text>
<text x="133" y="64.8">16</text>
<text x="133" y="62.2">17</text>
<text x="209.1" y="62.2">6</text>
<text x="75.2" y="66.7">14</text>
<text x="133" y="67.3">15</text>
<text x="218.2" y="66.8" transform="rotate(-90 218.2 66.8)">2</text>
<text x="247.2" y="83.8">1</text>
<text x="10.4" y="85.9">B</text>
<text x="247.2" y="86.4">2</text>
<text x="247.2" y="88.9">3</text>
<text x="285.4" y="85.9">B</text>
<text x="197.1" y="91.1">R16</text>
<text x="197.1" y="93.6">R17</text>
<text x="247.2" y="91.4">4</text>
<text x="247.2" y="94">5</text>
<text x="197.1" y="96.2">R18</text>
<text x="197.1" y="98.7">R19</text>
<text x="197.1" y="101.3">R20</text>
<text x="247.2" y="96.5">6</text>
<text x="247.2" y="99.1">7</text>
<text x="247.2" y="101.6">8</text>
<text x="47.1" y="105.4">1</text>
<text x="59.8" y="105.4">4</text>
<text x="208.7" y="106.1" transform="rotate(-90 208.7 106.1)">1</text>
<text x="213.7" y="106.1" transform="rotate(-90 213.7 106.1)">2</text>
<text x="220.1" y="106.1" transform="rotate(-90 220.1 106.1)">1</text>
<text x="225.2" y="106.1" transform="rotate(-90 225.2 106.1)">2</text>
<text x="231.5" y="106.1" transform="rotate(-90 231.5 106.1)">1</text>
<text x="236.6" y="106.1" transform="rotate(-90 236.6 106.1)">2</text>
<text x="47.1" y="110.5">2</text>
<text x="59.8" y="110.5">3</text>
<text x="211.2" y="113.8" transform="rotate(-90 211.2 113.8)">3</text>
<text x="222.6" y="113.8" transform="rotate(-90 222.6 113.8)">3</text>
<text x="234.1" y="113.8" transform="rotate(-90 234.1 113.8)">3</text>
<text x="46" y="119.5" transform="rotate(-90 46 119.5)">3</text>
<text x="37.6" y="124.3">1</text>
<text x="46" y="127.1" transform="rotate(-90 46 127.1)">2</text>
<text x="10.4" y="135.9">C</text>
<text x="223.7" y="137.2">1</text>
<text x="256.2" y="137.2">12</text>
<text x="285.4" y="135.9">C</text>
<text x="223.2" y="139.7">11</text>
<text x="223.7" y="142.2">9</text>
<text x="256.7" y="142.2">4</text>
<text x="256.7" y="139.7">6</text>
<text x="223.2" y="144.8">10</text>
<text x="223.7" y="149.9">5</text>
<text x="223.7" y="147.3">7</text>
<text x="256.7" y="147.3">2</text>
<text x="256.7" y="144.8">3</text>
<text x="256.7" y="149.9">8</text>
<text x="63.7" y="165.7">1</text>
<text x="63.7" y="163.2">8</text>
<text x="87.8" y="165.7">6</text>
<text x="87.8" y="163.2">7</text>
<text x="63.2" y="168.3">10</text>
<text x="63.7" y="170.8">3</text>
<text x="63.7" y="173.3">9</text>
<text x="87.8" y="170.8">2</text>
<text x="87.8" y="168.3">4</text>
<text x="87.8" y="173.3">5</text>
<text x="10.4" y="185.9">D</text>
<text x="285.4" y="185.9">D</text>
<text x="35" y="199.9">1</text>
<text x="85" y="199.9">2</text>
<text x="135" y="199.9">3</text>
<text x="185" y="199.9">4</text>
<text x="235" y="199.9">5</text>
<text x="285" y="199.9">6</text>
</g>
<g font-size="1.8" fill="#008484">
<text x="235.3" y="18">+5V</text>
<text x="263.6" y="16.7">SSM6J422TU,LF</text>
<text x="262.4" y="22.4">Q3</text>
<text x="50.9" y="25.1">+5V</text>
<text x="61.5" y="25.1">+3.3V</text>
<text x="99.6" y="28.3">Argon/Boron</text>
<text x="104" y="26">U1</text>
<text x="141" y="27.7">+5V</text>
<text x="252.1" y="24.1" transform="rotate(-90 252.1 24.1)">R26</text>
<text x="254.1" y="24.1" transform="rotate(-90 254.1 24.1)">10K</text>
<text x="55.2" y="35.3">C5</text>
<text x="81" y="34.5">RESET</text>
<text x="124.3" y="35.2">LiPo+</text>
<text x="178.5" y="34">+5V</text>
<text x="196.2" y="34">+3.3V</text>
<text x="213.9" y="35.9">+3.3V +5V</text>
<text x="260.9" y="33.7" transform="rotate(-90 260.9 33.7)">49.9</text>
<text x="263.4" y="33.6" transform="rotate(-90 263.4 33.6)">R27</text>
<text x="48.9" y="39">1uF 10V</text>
<text x="81" y="37.1">3.3V</text>
<text x="81" y="39.6">MODE</text>
<text x="121.9" y="37.7">ENABLE</text>
<text x="124.3" y="40.3">VUSB</text>
<text x="255.4" y="38.4">Q2</text>
<text x="60.4" y="46">1uF 10V</text>
<text x="66.6" y="42.3">C6</text>
<text x="81" y="42.2">GND</text>
<text x="81" y="44.7">A0/PWM</text>
<text x="81" y="47.2">A1/PWM</text>
<text x="122.1" y="47.9">D6/PWM</text>
<text x="122.1" y="45.3">D7/PWM</text>
<text x="122.1" y="42.8">D8/PWM</text>
<text x="174.8" y="47.3">4.7uF 10V</text>
<text x="180.6" y="42.2">C13</text>
<text x="186.1" y="47.3">1uF 10V</text>
<text x="192.4" y="43.6">C16</text>
<text x="195" y="47.3">1uF 10V</text>
<text x="201.3" y="43.6">C17</text>
<text x="223" y="44.1">U5</text>
<text x="252.4" y="46.7">R28</text>
<text x="21" y="52.5" transform="rotate(-90 21 52.5)">649</text>
<text x="22.3" y="50.6">R1</text>
<text x="35.6" y="52.5" transform="rotate(-90 35.6 52.5)">649</text>
<text x="36.9" y="50.6">R4</text>
<text x="50.2" y="48.5">GND</text>
<text x="81" y="49.8">A2/PWM</text>
<text x="81" y="52.3">A3/PWM</text>
<text x="112.2" y="53">D4/PWM/SPI1_MISO</text>
<text x="122.1" y="50.4">D5/PWM</text>
<text x="211.3" y="53">A1</text>
<text x="216.5" y="50.2" transform="rotate(-90 216.5 50.2)">VCCA</text>
<text x="221.6" y="50.2" transform="rotate(-90 221.6 50.2)">VCCB</text>
<text x="223.3" y="53">B1</text>
<text x="252.4" y="48.6">10K</text>
<text x="258.4" y="53">GND</text>
<text x="264.2" y="48.8" transform="rotate(-90 264.2 48.8)">DMG1012T-7</text>
<text x="267" y="51.7">R25</text>
<text x="278.3" y="49.2">J1</text>
<text x="81" y="57.4">A5/PWM/SPI_SS</text>
<text x="81" y="59.9">SPI_SCLK</text>
<text x="81" y="54.9">A4/PWM</text>
<text x="102" y="58">D2/PWM/SPI1_SCLK/UART_RTS</text>
<text x="102.3" y="55.5">D3/PWM/SPI1_MOSI/UART_CTS</text>
<text x="177.9" y="55.5">GND</text>
<text x="211.3" y="58">A2</text>
<text x="223.3" y="58">B2</text>
<text x="267.1" y="54.3">226</text>
<text x="282.6" y="59.3" transform="rotate(-90 282.6 59.3)">Conn_01x04</text>
<text x="23.5" y="61.4">D1</text>
<text x="38.1" y="61.4">D2</text>
<text x="81" y="62.5">SPI_MOSI</text>
<text x="81" y="65">SPI_MISO</text>
<text x="121.7" y="63.1">I2C_SDA</text>
<text x="121.9" y="60.6">I2C_SCL</text>
<text x="126.1" y="65.7">N/C</text>
<text x="193.3" y="60.5">+5V</text>
<text x="200.9" y="60.6">R24</text>
<text x="200.9" y="63.2">10K</text>
<text x="211.3" y="63.1">OE</text>
<text x="219.1" y="64.5" transform="rotate(-90 219.1 64.5)">GND</text>
<text x="269.3" y="65.7">GND</text>
<text x="18.5" y="67.5" transform="rotate(-90 18.5 67.5)">GREEN_LED</text>
<text x="33.1" y="67.5" transform="rotate(-90 33.1 67.5)">RED_LED</text>
<text x="81" y="67.6">UART_RX</text>
<text x="121" y="68.2">UART_TX</text>
<text x="219.8" y="67.6">TXB0102DCU</text>
<text x="33.1" y="77.1">GND</text>
<text x="67.9" y="73.3">GND</text>
<text x="216.5" y="74">GND</text>
<text x="238.6" y="79.7">+24V</text>
<text x="202.7" y="89.8">0</text>
<text x="27.3" y="95">+3.3V</text>
<text x="202.7" y="92.4">0</text>
<text x="202.7" y="94.9">0</text>
<text x="265.1" y="92.3">J2</text>
<text x="265.2" y="94.7">RJ45</text>
<text x="52.9" y="100.6">U3</text>
<text x="133.9" y="96.2">+3.3V</text>
<text x="202.7" y="97.5">0</text>
<text x="202.7" y="100">0</text>
<text x="36.6" y="106.3">649</text>
<text x="37" y="103.8">R3</text>
<text x="49.5" y="102.9">CPC1002N</text>
<text x="131.6" y="107">R7</text>
<text x="138" y="107">R9</text>
<text x="197.1" y="103.8">R21</text>
<text x="202.7" y="102.5">0</text>
<text x="214.8" y="105.7">D3</text>
<text x="226.3" y="105.7">D4</text>
<text x="237.7" y="105.7">D5</text>
<text x="120.9" y="110.8">R22</text>
<text x="121.1" y="113.3">226</text>
<text x="136.6" y="109.2" transform="rotate(-90 136.6 109.2)">10K</text>
<text x="142.3" y="109.2" transform="rotate(-90 142.3 109.2)">10K</text>
<text x="193" y="108.9">GND</text>
<text x="195.4" y="114">DF3A5.6LFU,LF</text>
<text x="241.9" y="108.9">GND</text>
<text x="130.8" y="117.9">C14</text>
<text x="195.4" y="117.8">DF3A5.6LFU,LF</text>
<text x="195.4" y="115.9">DF3A5.6LFU,LF</text>
<text x="243.9" y="118.4" transform="rotate(-90 243.9 118.4)">GND</text>
<text x="47.3" y="122.3">Q1</text>
<text x="48.1" y="124.6">DMG1012T-7</text>
<text x="122.7" y="120.9">2.2uF 10V</text>
<text x="178" y="125.4">+3.3V</text>
<text x="201.5" y="125.4">+3.3V</text>
<text x="36.3" y="129.8">R2</text>
<text x="120.9" y="129.2">R23</text>
<text x="121.1" y="131.7">226</text>
<text x="125.7" y="127.9">GND</text>
<text x="239.5" y="132">U4</text>
<text x="34.8" y="132" transform="rotate(-90 34.8 132)">10K</text>
<text x="130.8" y="136.3">C15</text>
<text x="181.3" y="133">C11</text>
<text x="192.7" y="133">C12</text>
<text x="203.3" y="134.6" transform="rotate(-90 203.3 134.6)">R12</text>
<text x="207.1" y="134.6" transform="rotate(-90 207.1 134.6)">R13</text>
<text x="210.9" y="134.6" transform="rotate(-90 210.9 134.6)">R14</text>
<text x="214.7" y="134.6" transform="rotate(-90 214.7 134.6)">R15</text>
<text x="236.9" y="134.3">VL53L1X</text>
<text x="42.6" y="143.8">GND</text>
<text x="122.7" y="139.4">2.2uF 10V</text>
<text x="175.4" y="138.1">4.7uF 10V</text>
<text x="186.9" y="138.1">0.1uF 16V</text>
<text x="204.5" y="138.9" transform="rotate(-90 204.5 138.9)">4.7K</text>
<text x="208.3" y="138.9" transform="rotate(-90 208.3 138.9)">4.7K</text>
<text x="212.1" y="139" transform="rotate(-90 212.1 139)">10K</text>
<text x="216" y="139" transform="rotate(-90 216 139)">10K</text>
<text x="229" y="138">AVDD_VCSEL</text>
<text x="229" y="140.6">AVDD</text>
<text x="229" y="143.1">SDA</text>
<text x="248.4" y="138">GND</text>
<text x="248.4" y="143.1">GND</text>
<text x="248.4" y="140.6">GND</text>
<text x="125.7" y="146.3">GND</text>
<text x="229" y="145.7">SCL</text>
<text x="229" y="148.2">GPIO1_INT</text>
<text x="240.6" y="148.2">AVSS_VCSEL</text>
<text x="248.4" y="145.7">GND</text>
<text x="18.6" y="154.7">+24V</text>
<text x="160.1" y="155.9">+5V</text>
<text x="229" y="150.7">XSHUT</text>
<text x="248.5" y="150.7">DNC</text>
<text x="260.9" y="155.9">GND</text>
<text x="72" y="159.7">TPS56637</text>
<text x="75.1" y="157.4">U2</text>
<text x="94.9" y="160">0.1uF 16V</text>
<text x="97.9" y="157.7">C7</text>
<text x="111.2" y="161.5">3.3uH</text>
<text x="112.6" y="159.2">L1</text>
<text x="179.3" y="161.1">H1</text>
<text x="198.3" y="161.1">H2</text>
<text x="217.4" y="161.1">H3</text>
<text x="237.1" y="161.1">H4</text>
<text x="21.2" y="167.3">C1</text>
<text x="29.4" y="167.3">C2</text>
<text x="37.7" y="167.3">C3</text>
<text x="46.6" y="167.3">C4</text>
<text x="53" y="166.5">10K</text>
<text x="69" y="166.6">EN</text>
<text x="69" y="164.1">VIN</text>
<text x="78.3" y="164.1">BOOT</text>
<text x="80.6" y="166.6">SW</text>
<text x="112.5" y="166.7">R6</text>
<text x="129.8" y="167.2">20K</text>
<text x="179.6" y="163.4">MountingHole</text>
<text x="198.7" y="163.4">MountingHole</text>
<text x="217.7" y="163.4">MountingHole</text>
<text x="237.4" y="163.4">MountingHole</text>
<text x="17.8" y="173.4" transform="rotate(-90 17.8 173.4)">4.7uF 50V</text>
<text x="26.1" y="173.4" transform="rotate(-90 26.1 173.4)">4.7uF 50V</text>
<text x="34.3" y="173.4" transform="rotate(-90 34.3 173.4)">4.7uF 50V</text>
<text x="42.6" y="173.4" transform="rotate(-90 42.6 173.4)">0.1uF 50V</text>
<text x="53.5" y="169.1">R5</text>
<text x="69" y="169.2">MODE</text>
<text x="69" y="171.7">AGND</text>
<text x="80.9" y="169.2">PG</text>
<text x="81.1" y="171.7">FB</text>
<text x="112" y="169.2">10K</text>
<text x="126.6" y="171">C8</text>
<text x="130.3" y="169.7">R8</text>
<text x="144.7" y="173.3" transform="rotate(-90 144.7 173.3)">R10</text>
<text x="69" y="174.2">PGND</text>
<text x="80.9" y="174.2">NC</text>
<text x="120.2" y="175.4">100pF 10V</text>
<text x="142.2" y="174.1" transform="rotate(-90 142.2 174.1)">73.2K</text>
<text x="146.2" y="178">22uF 10V</text>
<text x="153.6" y="174.3">C9</text>
<text x="157" y="178">22uF 10V</text>
<text x="164.5" y="174.3">C10</text>
<text x="56" y="183.1">GND</text>
<text x="142.2" y="183.5" transform="rotate(-90 142.2 183.5)">10K</text>
<text x="144.7" y="183.5" transform="rotate(-90 144.7 183.5)">R11</text>
<text x="159.5" y="193.9">GND</text>
</g>
<g font-size="1.8" fill="#0000c2">
<text x="22.2" y="20.9">Status LEDs</text>
<text x="89.5" y="22.2">Network Connected Microcontroller</text>
<text x="212.1" y="33.6">LED Strip Header</text>
<text x="182.9" y="85.7">Board Input/output</text>
<text x="43.8" y="92.7">Relay Control Block 1</text>
<text x="121.9" y="92.7">Reed Switch Input Block 1</text>
<text x="74.3" y="102.2">RELAY</text>
<text x="151.1" y="109.8">REED SW1</text>
<text x="48.3" y="114.8">2mA minimum LED current</text>
<text x="48.3" y="116.8">1.2V LED Vf</text>
<text x="217.2" y="125.1">Distance Sensor</text>
<text x="47.6" y="129.4">(3.3V-1.2V)/3mA = 700 ohms</text>
<text x="47.6" y="131.4">(3.3V-1.5V)/3mA = 600 ohms (worst case Vf)</text>
<text x="151.1" y="127">REED SW2</text>
<text x="250.8" y="161.9">M3 Mounting Holes</text>
<text x="129.5" y="165.1">DNP</text>
<text x="128.3" y="173.3">DNP</text>
<text x="73" y="182.2">24V to 5V@4A Buck Regulator</text>
</g>
<g font-size="1.8" fill="#848400">
<text x="21" y="41.9" transform="rotate(-90 21 41.9)">CONNECTIVITY_LED</text>
<text x="35.6" y="40.6" transform="rotate(-90 35.6 40.6)">STATUS_LED</text>
<text x="145.7" y="42.8">RELAY_CTRL1</text>
<text x="145.7" y="47.9">REED_SW2_IN</text>
<text x="145.7" y="45.3">REED_SW1_IN</text>
<text x="229" y="42.8">LED_PWR_TOGGLE</text>
<text x="52.3" y="52.3">STATUS_LED</text>
<text x="145.7" y="50.4">LED_PWR_TOGGLE</text>
<text x="46.2" y="54.9">CONNECTIVITY_LED</text>
<text x="49.5" y="59.9">LED_STRIP_CLK</text>
<text x="145.7" y="55.5">SENSOR_SHUTDOWN</text>
<text x="145.7" y="58">SENSOR_INT</text>
<text x="182.2" y="56.8">LED_STRIP_DATA</text>
<text x="183.5" y="54.2">LED_STRIP_CLK</text>
<text x="48.3" y="62.5">LED_STRIP_DATA</text>
<text x="145.7" y="60.6">SENSOR_I2C_SCL</text>
<text x="145.7" y="63.1">SENSOR_I2C_SDA</text>
<text x="179.6" y="89.8">Relay_Ouput1</text>
<text x="176.6" y="94.9">REED_SW2_RJ45</text>
<text x="179.6" y="92.3">Relay_Ouput2</text>
<text x="176.6" y="99.9">REED_SW1_RJ45</text>
<text x="73.3" y="107.6">Relay_Ouput2</text>
<text x="73.3" y="110.1">Relay_Ouput1</text>
<text x="104.7" y="113.3">REED_SW1_IN</text>
<text x="152.7" y="113.3">REED_SW1_RJ45</text>
<text x="14.4" y="123.4">RELAY_CTRL1</text>
<text x="104.7" y="131.7">REED_SW2_IN</text>
<text x="152.7" y="131.7">REED_SW2_RJ45</text>
<text x="183.2" y="143.1">SENSOR_I2C_SDA</text>
<text x="178.4" y="145.7">GND SENSOR_I2C_SCL</text>
<text x="187.8" y="148.2">SENSOR_INT</text>
<text x="180.3" y="150.7">SENSOR_SHUTDOWN</text>
</g>
</svg>
